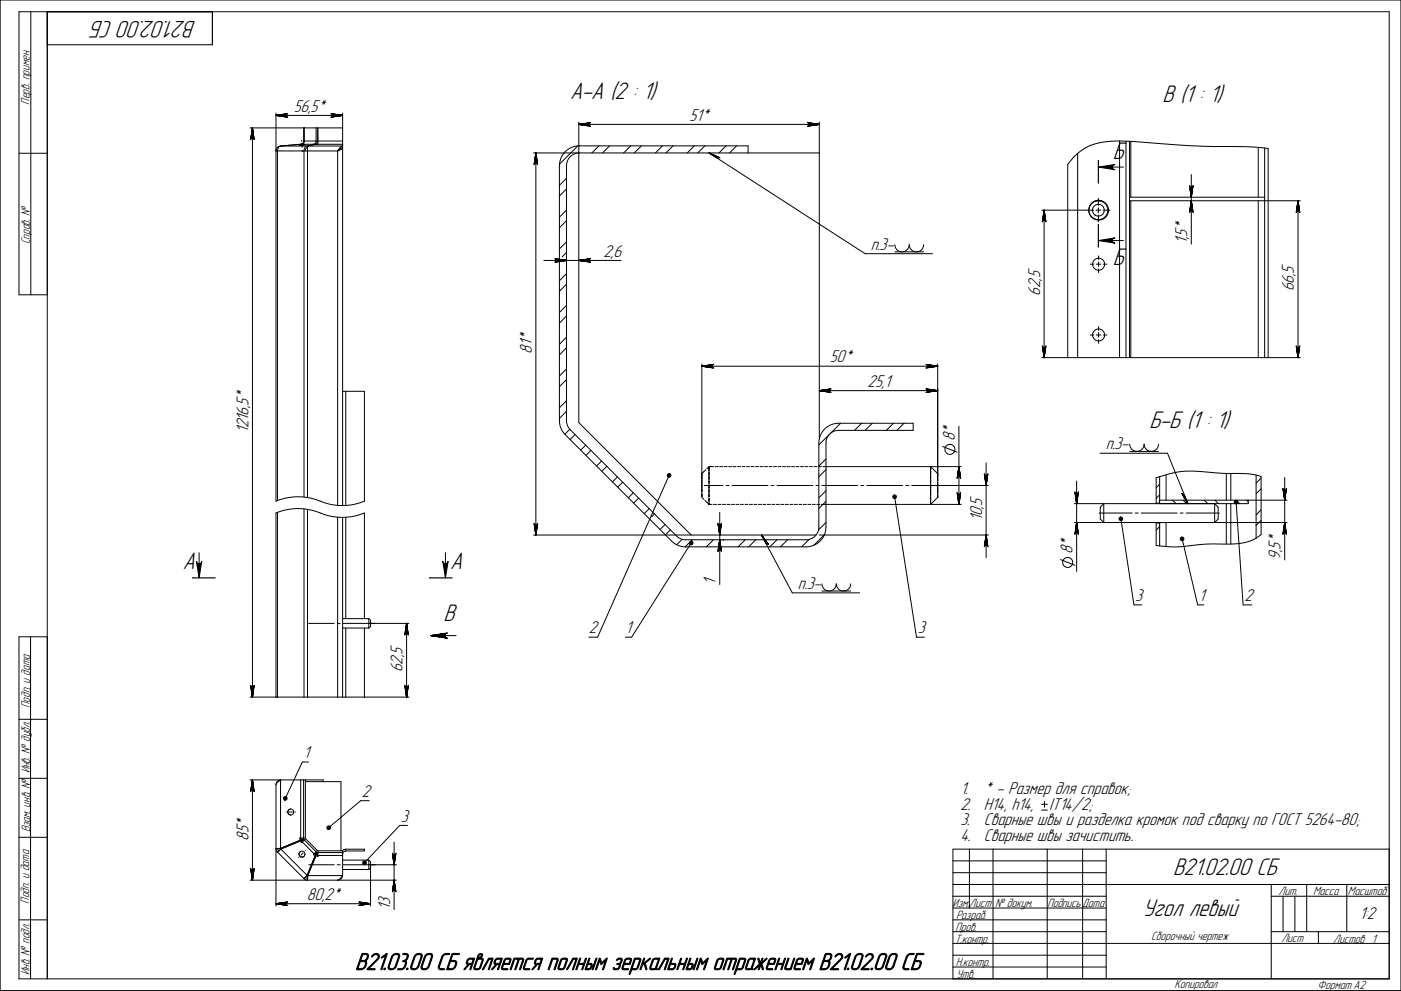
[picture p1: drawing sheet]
<svg xmlns="http://www.w3.org/2000/svg" width="594mm" height="420mm" viewBox="0 0 594 420" stroke-linecap="round" stroke-linejoin="round" font-family="sans-serif">
<g fill="none" stroke="#000" stroke-width=".42">
<path d="M.1 0h593.9v420h-593.9zM13.1 5v120M20 5v410M90.1 5v14h-70.1M106 54.2h28.6v5.6M106.8 54.2v4.4M107 54.2v241.4M107 54.2l.8 5zM107 54.2l.7 4.8zM107 54.2l.6 4.6zM107 54.2l.4 4.4-.3-.1zM107 54.2l.1 4.3h-.2z"/>
<path d="M107 54.2l-.1 4.3-.2 .1zM107 54.2l-.5 4.6zM107 54.2l-.7 4.8zM107 54.2l-.7 5zM107.2 54.2v4.4M117 48.9l5-.7zM117 48.9l4.8-.6zM117 48.9l4.6-.5zM117 48.9l4.4-.3-.1 .2zM117 48.9l4.3-.1v.3zM117 48.9l4.4 .4zM117 48.9l4.6 .6z"/>
<path d="M117 48.9l4.8 .7zM117 48.9l5 .8zM117 47.9v164.6a25.2 25.2 0 0 1 20.6 .6 24.4 24.4 0 0 0 16.9-.6v-46.6h-9.2M117 48.8h4.4M117 49.1h4.4M127.9 59.5v.4M128.7 59.8a1.4 1.4 0 0 1-1.2 1.4M128.7 54.2v5.6M128.7 59.8h5.9M129.1 54.2v5.8l-.4 .9-.5 .3M134 54.2v5.8l-.3 .9-.5 .3 1-.1 .4-1.3M134.8 59.8h10.5"/>
<path d="M140.3 49.7l5-.8zM140.3 48.2l5 .7zM140.5 49.6l4.8-.7zM140.5 48.3l4.8 .6zM140.8 48.4l4.5 .5zM140.9 49.3l4.4-.4-4.5 .6zM140.9 48.6l4.4 .3-4.3-.1zM140.9 48.8h4.4M140.9 49.1h4.4M141 49.1l4.3-.2-4.4 .4zM141 48.8l4.3 .1-4.3 .2zM145.3 47.9v166.4"/>
<path d="M145.3 54.2h-10.5v7M145.3 48.9h-28.3M245.4 52.7l5-.7zM245.4 52.7l4.8-.6zM245.4 52.7l4.6-.5zM245.4 52.7l4.4-.3-.1 .2zM245.4 52.7l4.3-.1v.3zM245.4 52.7l4.3 .2 .1 .2zM245.4 52.7l4.6 .6zM245.4 52.7l4.8 .7zM245.4 52.7l5 .8zM245.4 51.8v127.4l47.7 47.6"/>
<path d="M245.4 52.9h4.4M245.4 52.6h4.4M342.4 53.5l5-.8zM342.4 52l5 .7zM342.7 53.4l4.7-.7zM342.7 52.1l4.7 .6zM342.9 52.2l4.5 .5zM343 53.1l4.4-.4-4.5 .6zM343 52.4l4.4 .3-4.2-.1zM343 52.9h4.4M343 52.6h4.4M343.2 52.9l4.2-.2-4.4 .4z"/>
<path d="M343.2 52.6l4.2 .1-4.2 .2zM347.4 51.8v134.2M347.4 52.7l-102 .1M474.7 59.8v91.8M477.5 59.9v91.7M478.9 59.9v91.7M479.5 59.9v23.7M8.1 65h11.9M119.1 61.9a1.99 1.99 0 0 0-1.4 2.1v148.2M119.1 61.9h11.1M126.8 61.6l2.5-.2zM128 61.2l.1 1.3"/>
<path d="M128.2 63.7v.5M128.5 61.1l-9.5 .8a2.12 2.12 0 0 0-2 2.1h26.2M130.2 61.9a1.88 1.88 0 0 0-1.3 2.1v146.7M130.2 61.9l.1 .8M130.3 62.7l-.6 .4-.3 .9M130.4 62.6l-.1 .1M133.2 61.2h-5.5l.7-.1-9.3 .8M143.2 64v150.3M144.5 62.9l-1.3 1.1M145 62.7h.3l-.5 .6-1.6 .7M145.2 61.9l-14.7 .1-.1 149M145.2 61.9l-.8 .4-1.2 1.7"/>
<path d="M145.2 61.9v.8l-2 1.3M145.3 61.2l-10.8-.1-4.3 .8M145.3 61.9h-.1M226.2 64.8h19.2M227.1 64.8v4.4M227.2 64.8v4.3M227.2 64.8l.8 5.1zM227.2 64.8l.7 4.8zM227.2 64.8l.6 4.6zM227.2 64.8l.4 4.4-.3-.1zM227.2 64.8l.1 4.3h-.2zM227.2 64.8l-.3 4.4z"/>
<path d="M227.2 64.8l-.5 4.6zM227.2 64.8l-.7 4.8zM227.2 64.8l-.7 5.1zM227.2 64.8v162M227.4 64.8v4.4M240.2 75.6l-3 3M245 61.9l-7.7 7.7M254 61.8l-3 3M258.5 61.8l-3 3M267.4 61.8l-3 3M272 61.8l-3 3M280.9 61.8l-3 3"/>
<path d="M285.4 61.8l-3 3M294.4 61.8l-3 3M298.9 61.8l-3 3M300.7 64.8l4.6 2.1zM300.7 64.8l3.7 2.2-.2 .2zM300.7 64.8l4.4 2.1zM300.7 64.8l4.1 2zM300.7 64.8l3.9 2.1zM300.7 64.8l66.2 42.8h28.6M307.9 61.8l-3 3M312.4 61.8l-3 3M317.2 64.8v-3h-71.6a8.4 8.4 0 0 0-8.4 8.4v108.2l.3 2.2 1.1 2.4 46.5 46.7 1.8 1.2 3.4 .9h51.5a8.4 8.4 0 0 0 8.4-8.4v-35.5a5.4 5.4 0 0 1 5.4-5.4h31.6v-3h-31.6a8.4 8.4 0 0 0-8.4 8.4v35.5a5.4 5.4 0 0 1-5.4 5.4h-51.5l-2.3-.7-46.9-46.7-.9-3v-108.2a5.4 5.4 0 0 1 5.4-5.4h101.8"/>
<path d="M457 65.1v86.5M465.7 70.8l7.1-1.1a1.11 1.11 0 0 0-1.1 1.2 1.11 1.11 0 0 0 1.1 1.1zM465.7 70.8h10.7M504.4 78.6l.7 5zM504.5 78.9l.6 4.7zM504.6 79.1l.5 4.5zM504.8 79.2l.2 .1 .1 4.3zM505 79.2v4.4M505 79.3h.3l-.2 4.3zM505.1 74v29.5M505.3 79.3l.2-.1-.4 4.4zM505.3 79.2v4.4"/>
<path d="M505.5 79.2l.2-.1-.6 4.5zM505.9 78.9l-.8 4.7zM505.9 78.6l-.8 5zM533.5 62.5v21.1M536.3 62.8v88.8M240.2 89.1l-3 3M240.2 80.1l-3 3M240.2 93.6l-3 3M441.8 89.1h22M442.6 89.1v4.4M442.7 89.1l-.7 5zM442.7 89.1l-.6 4.8z"/>
<path d="M442.7 89.1l-.5 4.6zM442.7 89.1l-.1 4.3-.2 .1zM442.7 89.1l.2 4.3h-.3zM442.7 89.1l.4 4.4-.2-.1zM442.7 89.1l.6 4.6zM442.7 89.1l.7 4.8zM442.7 89.1l.8 5zM442.7 89.1v62.5M442.8 89.1v4.3M442.9 89.1v4.4M464.6 85.1h2.5M464.8 89.1h2"/>
<path d="M465.7 84.1v3M465.7 88.1v2M465.7 91.1v3M467.8 89.1h3M478.9 85.1h72.5M478.9 83.6h57.4M479.5 85.1v66.5M505 85.1v4.4M505.1 85.1l.8 5zM505.1 85.1l.8 4.8zM505.1 85.1l.6 4.5zM505.1 85.1l.4 4.4z"/>
<path d="M505.1 85.1l.2 4.3h-.3zM505.1 85.1l-.1 4.3-.2 .1zM505.1 85.1l-.5 4.5zM505.1 85.1l-.6 4.8zM505.1 85.1l-.7 5zM505.3 85.1v4.4M533.5 85.1v66.5M550.2 85.1v4.4M550.4 85.1l-.8 5zM550.4 85.1l-.7 4.8zM550.4 85.1l-.6 4.5zM550.4 85.1l-.3 4.4z"/>
<path d="M550.4 85.1l.2 4.3h-.3zM550.4 85.1l.4 4.4zM550.4 85.1l.6 4.5zM550.4 85.1l.7 4.8zM550.4 85.1l.8 5zM550.4 85.1v66.5M550.6 85.1v4.4M230.6 110.4h32.7M235.2 111.2l5-.8zM235.2 109.6l5 .8zM235.5 111.1l4.7-.7zM235.5 109.7l4.7 .7z"/>
<path d="M235.7 109.9l4.5 .5zM235.9 110.8l4.3-.4-4.5 .6zM235.9 110l4.3 .4-4.3-.1zM235.9 110.2h4.3M235.9 110.6h4.3M235.9 110.5l4.3-.1-4.3 .4zM235.9 110.3l4.3 .1-4.3 .1zM235.9 110.4h4.3M240.2 102.6l-3 3M240.2 116l-3 3M240.2 107l-1.8 1.9M245.4 110.4l5-.8z"/>
<path d="M245.4 110.4l4.8-.7zM245.4 110.4l4.6-.5zM245.4 110.4l4.4-.4-.1 .3zM245.4 110.4l4.3-.1v.2zM245.4 110.4l4.3 .1 .1 .3zM245.4 110.4l4.6 .6zM245.4 110.4l4.8 .7zM245.4 110.4l5 .8zM245.4 110.2h4.4M245.4 110.4h4.3M245.4 110.6h4.4M379.5 103.8a3.1 3.1 0 0 0 3 3 3.1 3.1 0 0 0 3.1-3 3.1 3.1 0 0 0 3 3 3.1 3.1 0 0 0 3.1-3"/>
<path d="M379.5 106.8h12.2M462.3 112h1.5M464.9 112h1.9M465.7 102l7.1-1.1a1.11 1.11 0 0 0-1.1 1.1 1.11 1.11 0 0 0 1.1 1.1zM465.7 102h10.7M465.9 108.5v1.5M465.9 111v2M465.9 114v1.6M467.9 112h1.5M20 125h-11.9v-120h581v410h-581v-145h11.9M240.2 129.5l-3 3M240.2 120.5l-3 3"/>
<path d="M240.2 134l-3 3M465.9 138.5v1.5M240.2 142.9l-3 3.1M240.2 156.4l-3 3M240.2 147.5l-3 3M297.6 155.3l4.3-.1v.2zM297.6 155.3l4.4-.4-.1 .3zM297.6 155.3l4.6-.6zM297.6 155.3l4.8-.7zM297.6 155.3l5-.8zM297.6 155.3l4.3 .1 .1 .2zM297.6 155.3l4.6 .5z"/>
<path d="M297.6 155.3l4.8 .7zM297.6 155.3l5 .7zM297.6 154.3v54.3M297.6 155.1h4.4M297.6 155.5h4.4M392.6 156l5-.7zM392.6 154.5l5 .8zM392.9 156l4.7-.7zM392.9 154.6l4.7 .7zM393.1 154.7l4.5 .6zM393.2 155.6l4.4-.3-4.5 .5zM393.2 154.9l4.4 .4-4.2-.1z"/>
<path d="M393.2 155.1h4.4M393.2 155.5h4.4M393.4 155.4l4.2-.1-4.4 .3zM393.4 155.2l4.2 .1-4.2 .1zM397.6 154.3v47.8M397.6 155.3h-100M441.8 151.6h109.6M442 146.6l.7 5zM442.1 146.9l.6 4.7zM442.2 147.1l.5 4.5zM442.4 147.2l.2 .1 .1 4.3zM442.6 147.2v4.4"/>
<path d="M442.6 147.3h.3l-.2 4.3zM442.8 147.3v4.3M442.9 147.3l.2-.1-.4 4.4zM442.9 147.2v4.4M443.1 147.2l.2-.1-.6 4.5zM443.4 146.9l-.7 4.7zM443.5 146.6l-.8 5zM452.8 151.6v-81.9l4.3-4.8 4.6-3 5.4-1.5 6.1-.6 6.9 .2 25 1.8 23.3 .4 9.3 .8v88.6M462.3 142h1.5M464.9 142h1.9M465.9 141v2M465.9 144v1.6"/>
<path d="M467.9 142h1.5M549.6 146.6l.8 5zM549.7 146.9l.7 4.7zM549.8 147.1l.6 4.5zM550.1 147.2l.3 4.4zM550.2 147.2v4.4M550.3 147.3h.3l-.2 4.3zM550.6 147.3l.2-.1-.4 4.4zM550.6 147.2v4.4M550.8 147.2l.2-.1-.6 4.5zM551.1 146.9l-.7 4.7zM551.2 146.6l-.8 5z"/>
<path d="M146.6 165.9v48.4M240.2 169.9l-3 3M240.2 160.9l-3 3M240.2 174.4l-3 3M347.4 165.6l5-.7zM347.4 165.6l4.8-.7zM347.4 165.6l4.6-.5zM347.4 165.6l4.4-.4-.1 .3zM347.4 165.6l4.3-.1v.2zM347.4 165.6l4.3 .1 .1 .3zM347.4 165.6l4.6 .6zM347.4 165.6l4.8 .7z"/>
<path d="M347.4 165.6l5 .8zM347.4 165.6h50.2M347.4 165.4h4.4M347.4 165.8h4.4M356.4 179.5l-4.3 4.3M365.4 179.5l-3 3M369.9 179.5l-3 3M378.9 179.5l-3 3M383.3 179.5l-3 3M392.6 164.9l5 .7zM392.6 166.4l5-.8zM392.9 164.9l4.7 .7z"/>
<path d="M392.9 166.3l4.7-.7zM393.1 165.1l4.5 .5zM393.2 165.2l4.4 .4-4.2-.1zM393.2 166l4.4-.4-4.5 .6zM393.2 165.4h4.4M393.2 165.8h4.4M393.4 165.5l4.2 .1-4.2 .1zM393.4 165.7l4.2-.1-4.4 .4zM241.6 182l-2.1 2.1M243.8 184.2l-2.1 2.2M248.4 188.7l-2.2 2.2M250.6 191l-2.1 2.1"/>
<path d="M255.1 195.5l-2.2 2.1M257.3 197.7l-2.1 2.1M299.3 199.1l-1.7 1.7M300.6 197.9v1.7M300.6 199.8v1.7M302.6 197.8h-2l-.9 .9M303.3 197.8h1.2M305.2 197.8h1.2M307.1 197.8h1.2M309 197.8h1.2M310.9 197.8h1.2M312.8 197.8h1.3"/>
<path d="M314.7 197.8h1.3M316.6 197.8h1.3M318.5 197.8h1.3M320.4 197.8h1.3M322.3 197.8h1.3M324.2 197.8h1.3M326.1 197.8h1.3M328 197.8h1.3M329.9 197.8h1.3M331.8 197.8h1.3M333.7 197.8h1.3M335.6 197.8h1.3"/>
<path d="M337.5 197.8h1.3M339.5 197.8h1.2M341.4 197.8h1.2M343.3 197.8h1.2M345.2 197.8h1.2M347.1 197.8h1.2M349 197.8h58.6M350.2 194.6l-3 3M350.2 199.1l-3 3M351.6 184.3l-4.4 4.3M394.6 197.8v16.1M394.6 197.8l3 3v10.1"/>
<path d="M394.6 197.8v1.3M394.6 199.7v1.3M399.7 189.3l6.1 2.4M406.4 197.8v4.4M406.6 197.8l-.8 5zM406.6 197.8l-.5 4.6zM406.6 197.8l-.1 4.3-.3 .1zM406.6 197.8l.1 4.3h-.2zM406.6 197.8l-.7 4.8zM406.6 197.8l.8 5zM406.6 197.8l.7 4.8zM406.6 197.8l.6 4.6z"/>
<path d="M406.6 197.8l.4 4.4-.3-.1zM406.6 180.7v33.2M406.8 197.8v4.4M418.2 196.3v40.2M466.4 192.2h28.7l8.6 21.3M479 188.3a3.1 3.1 0 0 0 3.1 3.1 3.1 3.1 0 0 0 3-3.1 3.1 3.1 0 0 0 3.1 3.1 3.1 3.1 0 0 0 3.1-3.1M479 191.4h12.3M117.7 217.2v78.4h-.7v-78.1a25.2 25.2 0 0 1 20.6 .7 24.4 24.4 0 0 0 16.9-.7v44.8M128.9 215.8v79.8M130.4 215.9v79.7M143.2 219.3v76.3M145.3 219.4v76.2"/>
<path d="M146.6 219.3v43M261.8 202.2l-2.1 2.1M264.1 204.4l-2.2 2.2M268.5 208.9l-2.1 2.2M270.8 211.2l-2.1 2.1M275.3 215.7l-2.1 2.1M277.5 217.9l-1.2 1.2M283.2 201l.8-.1-.3 .7 .3-.7a.77 .77 0 0 1 .4 1.1 .77 .77 0 0 1-1.2 .2 .77 .77 0 0 1 0-1.2zM283.7 201.6l-30.3 68.6h-3.7M297.6 209.3v1.2M297.6 210.9l.9 .8M298.6 205.8h8"/>
<path d="M299 212.2l1.6 1.7M300.6 201.8v1.6M300.6 203.7v1.7M300.6 205.6v1.7M300.6 207.5v1.7M300.6 209.4v1.3M300.6 211.3v1.3M300.6 213.2v.7M300.6 213.9h1.3M302.5 213.9h1.3M304.5 213.9h1.2M305.2 217.2v30.6"/>
<path d="M306.4 213.9h1.2M307.9 205.8h1.2M308.3 213.9h1.2M310.2 213.9h1.2M310.4 205.8h15.3M312.1 213.9h1.2M314 213.9h1.2M315.9 213.9h1.3M317.8 213.9h1.3M319.7 213.9h1.3M321.6 213.9h1.3M323.5 213.9h1.3"/>
<path d="M325.4 213.9h1.3M326.9 205.8h1.3M327.3 213.9h1.3M329.2 213.9h1.3M329.5 205.8h15.2M331.1 213.9h1.3M333 213.9h1.3M334.9 213.9h1.3M336.8 213.9h1.3M338.7 213.9h1.3M340.6 213.9h1.3M342.6 213.9h1.2"/>
<path d="M344.5 213.9h1.2M346 205.8h1.2M346.4 213.9h1.2M348.3 213.9h59.3M348.5 205.8h15.3M350.2 208.1l-3 3M350.2 212.6l-3 3M365 205.8h1.3M367.6 205.8h15.2M378.7 210.1l.5-.2 .1 .7-.1-.7a.77 .77 0 0 1 .9 .9 .77 .77 0 0 1-1.1 .5 .77 .77 0 0 1-.3-1.2zM379.3 210.6l9.3 59.6h3.4M384.1 205.8h1.2"/>
<path d="M386.6 205.8h32.5M394.6 201.6v1.3M394.6 203.6v1.2M394.6 205.5v1.2M394.6 207.4v1.2M394.6 208.8v1.2M394.6 210.7v1.2M394.6 212.6v1.3M397.6 202.6v1.3M397.6 204.5v1.3M397.6 206.4v2.6M397.6 209.6v1.3"/>
<path d="M397.6 210.9l-3 3M405.8 208.8l.8 5.1zM405.9 209.1l.7 4.8zM406.1 209.3l.5 4.6zM406.2 209.5l.3 .1 .1 4.3zM406.4 209.5v4.4M406.5 209.6h.2l-.1 4.3zM406.7 209.6l.3-.1-.4 4.4zM406.8 209.5v4.4M407 209.5l.2-.2-.6 4.6zM407.3 209.1l-.7 4.8zM407.4 208.8l-.8 5.1z"/>
<path d="M417.4 200.8l.8 5zM417.4 201.1l.8 4.7zM417.6 201.3l.6 4.5zM417.8 201.5l.2 .1 .2 4.2zM418 201.5v4.3M418 201.6h.3l-.1 4.2zM418.3 201.6l.2-.1-.3 4.3zM418.3 201.5v4.3M418.5 201.5l.2-.2-.5 4.5zM418.8 201.1l-.6 4.7zM418.9 200.8l-.7 5zM455.8 208.5l.7 5z"/>
<path d="M455.9 208.8l.6 4.7zM456 209l.5 4.5zM456.2 209.2l.2 .1 .1 4.2zM456.4 209.2v4.3M456.4 209.3h.3l-.2 4.2zM456.5 203.9v38.4M456.7 209.3l.2-.1-.4 4.3zM456.7 209.2v4.3M456.9 209.2l.2-.2-.6 4.5zM457.2 208.8l-.7 4.7zM457.3 208.5l-.8 5zM466.1 217.5h14"/>
<path d="M468 213.5v8l-1.4-1.5v-4.9zM474.7 219.5l.5-.3 .1 .8-.1-.8a.77 .77 0 0 1 .8 .9 .77 .77 0 0 1-1 .6 .77 .77 0 0 1-.3-1.2zM475.3 220l5.5 36.5h3.4M481.4 217.5h1.2M483.9 217.5h15.3M490.3 213.3v.2M490.3 213.3v-10.8l5.5-1.6 5-1 5.3-.2 12.5 1 10.6 .2 5.5 1.1v24.7l-3.7 2.3-3.5 1.1-3.9 .5-12.3 .1-12.3 1.2-8.7-.7v-9.4M491.7 205.3l-1.4 1.5M491.7 209.8l-1.4 1.5M491.7 202.1v11.2h-1.4M494.5 201.3v10.8M497.2 212.1l1.5 1.4"/>
<path d="M500.4 217.5h1.3M501.1 209.2l2.6 4.3zM501.3 209.4l2.4 4.1zM501.4 209.5l2.3 4zM501.7 209.6l2 3.9zM501.7 212.1l1.5 1.4M501.9 209.6h.2l1.6 3.9zM503 217.5h14M510.7 212.1l1.5 1.4M515.1 213.5l1.4 1.6v4.9l-1.4 1.5zM515.1 212.1l1.6 1.4M520 200.7v11.4"/>
<path d="M520 213.5v17.2M521.9 200.8v11.3M521.9 213.5v17.2M523.6 212.4l.5-.3 .1 .8-.1-.8a.77 .77 0 0 1 .8 1 .77 .77 0 0 1-1.1 .5 .77 .77 0 0 1-.2-1.2zM524.1 212.1l1.5 1.4M524.2 212.9l2.9 43.6h3.7M528.6 212.1l.7 .7M529.3 212.1v1.4h-73.8M532.6 201.4v26.7M534.7 202.7l-2.1 2.1M534.7 216.2l-2.1 2.1M534.7 207.2l-2.1 2.1"/>
<path d="M544 207l.8 5.1zM544.1 207.3l.7 4.8zM544.2 207.5l.6 4.6zM544.4 207.7l.2 .1 .2 4.3zM544.6 207.7v4.4M544.6 207.8h.3l-.1 4.3zM544.8 202.4v35M544.9 207.8l.2-.1-.3 4.4zM544.9 207.7v4.4M545.1 207.7l.2-.2-.5 4.6zM545.4 207.3l-.6 4.8zM545.5 207l-.7 5.1z"/>
<path d="M545.8 212.1h-54.2v1.4M83.3 238a1.13 1.13 0 0 0 1.1 1.1 1.13 1.13 0 0 0 1.2-1.1l-1.2 7zM84.4 234.4v10.6M187.8 238a1.13 1.13 0 0 0 1.1 1.1 1.13 1.13 0 0 0 1.1-1.1l-1.1 7zM188.9 234.4v10.6M226.2 226.8h119.8M226.5 221.9l.7 4.9zM226.5 222.1l.7 4.7zM226.7 222.3l.5 4.5zM226.9 222.5l.3 4.3zM227.1 222.5v4.3M227.1 222.6h.2l-.1 4.2z"/>
<path d="M227.2 222.6v4.2M227.3 222.6l.3-.1-.4 4.3zM227.4 222.5v4.3M227.6 222.5l.2-.2-.6 4.5zM227.9 222.1l-.7 4.7zM228 221.9l-.8 4.9zM282 222.4l-2.1 2.1M284.3 224.6l-2.1 2.2M289.2 228.6l-2.3 2.4M292.6 229.6h.9l-.4 .6 .4-.6a.78 .78 0 0 1 .2 1.1 .78 .78 0 0 1-1.2 .1 .78 .78 0 0 1 .1-1.2zM293.1 230.2l-25.3 40h-2.6M293.6 228.8l-3 3"/>
<path d="M302.5 228.8l-3 3M304.4 221.9l.8 4.9zM304.5 222.1l.7 4.7zM304.6 222.3l.6 4.5zM304.8 222.5l.3 .1 .1 4.2zM305 222.5v4.3M305 228.8v4.4M305.1 222.6h.2l-.1 4.2zM305.2 228.8l-.8 5.1zM305.2 228.8l.1 4.3h-.2zM305.2 228.8l.3 4.4-.2-.1zM305.2 228.8l.5 4.6z"/>
<path d="M305.2 228.8l.7 4.8zM305.2 228.8l.7 5.1zM305.2 228.8l-.7 4.8zM305.2 228.8l-.6 4.6zM305.2 228.8l-.1 4.3-.3 .1zM305.3 222.6l.2-.1-.3 4.3zM305.4 222.5v4.3M305.4 228.8v4.4M305.5 222.5l.2-.2-.5 4.5zM305.9 222.1l-.7 4.7zM305.9 221.9l-.7 4.9zM307 228.8l-.3 .4"/>
<path d="M316 228.8l-3 3M320.5 228.8l-3 3M322.9 226.8l3 4.1zM322.9 226.8l2.9 4zM322.9 226.8l2.7 3.8zM322.9 226.8l2.5 3.7zM322.9 226.8l2.2 3.7-.2 .1zM322.9 226.8l13.1 24.6h28.5M329.5 228.8l-3 3M333.9 228.8l-3 3M343.1 228.7l-3.2 3.1M347.4 226.8h71.7"/>
<path d="M349.6 226.7l-4.5 4.5M350.2 221.5l-3.1 3.2M418 226.8v4.4M418.2 226.8l.7 5zM418.2 226.8l.6 4.8zM418.2 226.8l.5 4.6zM418.2 226.8l.3 4.4-.2-.1zM418.2 226.8l.1 4.3h-.3zM418.2 226.8l-.2 4.3-.2 .1zM418.2 226.8l-.6 4.6zM418.2 226.8l-.8 4.8zM418.2 226.8l-.8 5z"/>
<path d="M418.3 226.8v4.4M449.7 237.2l6.1 2.5M455.5 221.5h90.3M456.4 221.5v4.4M456.5 221.5l.2 4.3h-.3zM456.5 221.5l-.1 4.3-.2 .1zM456.5 221.5l-.5 4.6zM456.5 221.5l-.6 4.8zM456.5 221.5l-.7 5.1zM456.5 221.5l.8 5.1zM456.5 221.5l.7 4.8zM456.5 221.5l.6 4.6z"/>
<path d="M456.5 221.5l.4 4.4-.2-.1zM456.7 221.5v4.4M490.3 221.5v.3M490.3 221.8h1.4M491.7 221.5v.3M491.7 223.3l-1.4 1.5M491.7 221.8v9.7M494.5 221.5v10.2M500.8 227.8l.3-.1 .2 .8-.2-.8a.77 .77 0 0 1 .9 1 .77 .77 0 0 1-1.2 .4 .77 .77 0 0 1 0-1.3zM501.3 228.5l6.6 28h2.6M534.7 220.7l-2.1 2.1M544.6 221.5v4.4"/>
<path d="M544.8 221.5l.7 5.1zM544.8 221.5l.6 4.8zM544.8 221.5l.5 4.6zM544.8 221.5l.3 4.4-.2-.1zM544.8 221.5l.1 4.3h-.3zM544.8 221.5l-.2 4.3-.2 .1zM544.8 221.5l-.6 4.6zM544.8 221.5l-.7 4.8zM544.8 221.5l-.8 5.1zM544.9 221.5v4.4M348.5 247.5a3.1 3.1 0 0 0 3.1 3.1 3.1 3.1 0 0 0 3-3.1 3.1 3.1 0 0 0 3.1 3.1 3.1 3.1 0 0 0 3-3.1M348.5 250.6h12.2"/>
<path d="M13 270v145M130.9 264.3h10.8M143 264.3h1.3M145.3 262.3h11.1M145.3 266.3h11.1M145.5 264.3h27.9M146.6 266.3v29.3M154.5 266.3v29.3M156.4 262.3v4M156.4 262.3l.7 .7v2.5l-.7 .8M172.2 264.3v4.3M172.4 264.3l-.8 5z"/>
<path d="M172.4 264.3l-.7 4.7zM172.4 264.3l-.6 4.5zM172.4 264.3l-.3 4.3zM172.4 264.3l.2 4.3h-.3zM172.4 264.3l.4 4.3zM172.4 264.3l.6 4.5zM172.4 264.3l.7 4.7zM172.4 264.3l.8 5zM172.4 264.3v31.3M172.6 264.3v4.3M182.8 269.5l7-1.1zM182.8 269.5l6.6-1z"/>
<path d="M182.8 269.5l6.3-.8-.3 .3zM182.8 269.5l6-.5-.1 .3zM182.8 269.5l5.9-.2v.4zM182.8 269.5l5.9 .2 .1 .3zM182.8 269.5l6 .5 .3 .3zM182.8 269.5l6.6 1zM182.8 269.5l7 1.1zM182.8 269.5h10.6M106 295.6h67.4M106.3 290.5l.7 5.1zM106.3 290.8l.7 4.8zM106.5 291l.5 4.6z"/>
<path d="M106.7 291.2l.2 .1 .1 4.3zM106.8 291.2v4.4M106.9 291.3h.2l-.1 4.3zM107.1 291.3l.3-.1-.4 4.4zM107.2 291.2v4.4M107.4 291.2l.2-.2-.6 4.6zM107.7 290.8l-.7 4.8zM107.8 290.5l-.8 5.1zM171.6 290.5l.8 5.1zM171.7 290.8l.7 4.8zM171.8 291l.6 4.6zM172.1 291.2l.3 4.4z"/>
<path d="M172.2 291.2v4.4M172.3 291.3h.3l-.2 4.3zM172.6 291.3l.2-.1-.4 4.4zM172.6 291.2v4.4M172.8 291.2l.2-.2-.6 4.6zM173.1 290.8l-.7 4.8zM173.2 290.5l-.8 5.1zM8.1 305h11.9M8.1 330h11.9M106 330.7h31v.7M106.8 330.7v4.3M107 330.7v42.5"/>
<path d="M107 330.7l-.7 5zM107 330.7l-.7 4.7zM107 330.7l-.5 4.5zM107 330.7l-.1 4.2-.2 .1zM107 330.7l.1 4.2h-.2zM107 330.7l.4 4.3-.3-.1zM107 330.7l.6 4.5zM107 330.7l.7 4.7zM107 330.7l.8 5zM107.2 330.7v4.3M117 332.7v51.4M119 330.8l-1.7 1.2-.3 .7"/>
<path d="M119 330.8l.1-.1a2.08 2.08 0 0 0-2.1 2M119 330.8v28.9M120.4 337.9a.78 .78 0 0 1 1.3 .5 .78 .78 0 0 1-1 .8l.3-.7-.3 .7-.3-.2-.2-.5zM127.5 330.7v24.6M128.7 330.7v24.6M129.5 331.4h15.1v29.3M129.5 330.7v24.6h-2.4v.4h1.5l-9.6 4M130.9 323.1h-2.7l-7.2 15.4M156.6 339.5h-3.7l-13.5 11.4M442.9 339.8v2.4M8.1 355h11.9M117 359.8l.7 1.5"/>
<path d="M117 359.8h.8M117.8 359.8l1.2-.1 .1 .2M117.8 359.8l.4 1M119 359.7l-2 .1M119.1 360l-1.4 1.3M119.1 360l11.1 11.1M119.1 359.9l-.9 .9M121.3 344.3h.1M122.7 344.3h1.2M123.3 343a1.27 1.27 0 0 0-1.2 1.3 1.27 1.27 0 0 0 1.2 1.2M125.2 344.3h.1M127.2 355.3v.4"/>
<path d="M127.7 357l.3 .2M127.9 357.3l-.2-.3 1-1-9.6 4M128.2 357l5 5M128.2 357l-.3 .3M129.1 356.1l-.9 .9M129.1 356.1l.5-.5 5 5-.6 .5M129.1 356.1l4.9 5M138.9 350.3a.78 .78 0 0 1 1.1 .1 .78 .78 0 0 1-.1 1.1 .78 .78 0 0 1-1.1-.1l.6-.5-.6 .5-.2-.6zM167.1 357v28.7M172.8 350h-3.3l-14.9 15.8M441.7 343.5h2.5M441.7 341h2.5"/>
<path d="M106 373.2h62.1M106.3 368.2l.7 5zM106.3 368.4l.7 4.8zM106.5 368.6l.5 4.6zM106.7 368.8l.2 .1 .1 4.3zM106.8 368.8v4.4M106.9 368.9h.2l-.1 4.3zM107.1 368.9l.3-.1-.4 4.4zM107.2 368.8v4.4M107.4 368.8l.2-.2-.6 4.6zM107.7 368.4l-.7 4.8zM107.8 368.2l-.8 5z"/>
<path d="M117.7 361.3l11.2 11.2M118.2 360.8l-.5 .5M126.7 363.5l-.1 .1M127.1 361.2a1.27 1.27 0 0 0 .1 1.8 1.27 1.27 0 0 0 1.7 0M128.5 361.7l-.9 .8M128.9 372.5l1.5 .7M129.4 372l1 .4M129.4 372l-.5 .5M129.5 360.7l-.1 .1M130.2 371.1l-1.3 1.4M130.2 371.1l.3 .3M130.3 371.1l-.9 .9"/>
<path d="M130.4 372.4v.8M130.5 371.2l-.1 2M130.5 371.2l-.1 1.2M130.5 371.2h14.7M130.9 366.6h10.8M132.9 362.3l.3 .2 1-1-4 9.6M133 362.2l.2 .3M133.2 362l-.3 .3M134 361.1l-.8 .9M134.5 363h.3M134.8 361.5v1.2M134.8 361.5v-.8h10.5v.8"/>
<path d="M134.8 362.7v.3h-.3v-1.5l-4 9.7M134.8 361.5h10.5M134.8 362.7h10.5M143 366.6h1.3M145.3 361.5v1.2M145.3 371.1a2.09 2.09 0 0 1-2.1 2.1l.7-.3 1.3-1.7M145.3 364.7h11.1M145.3 368.7h11.1M145.3 362.7v8.4M145.3 371.1l-.1 .1M145.5 366.6h22.6M146.6 360.8a1.39 1.39 0 0 0-1.3 1.4"/>
<path d="M146.6 360l-1.5 .7M146.6 360h7.9v.8h-7.9M146.6 360v.8M154 365.2a.78 .78 0 0 1 1.1 0 .78 .78 0 0 1 0 1.1 .78 .78 0 0 1-1.1 0l.6-.5-.6 .5zM156.4 364.7v4M156.4 364.7l.7 .7v2.5M157.1 367.9l-.7 .8M157.1 367.9v16.2M166.4 361.7l.7 4.9zM166.4 361.9l.7 4.7zM166.6 362.1l.5 4.5zM166.8 362.3l.2 .1 .1 4.2z"/>
<path d="M166.9 362.3v4.3M166.9 373.2v4.3M167 362.4h.3l-.2 4.2zM167.1 373.2l-.7 4.9zM167.1 373.2l-.7 4.7zM167.1 373.2l-.5 4.5zM167.1 373.2l-.1 4.2-.2 .1zM167.1 373.2l.2 4.2h-.3zM167.1 373.2l.4 4.3-.2-.1zM167.1 373.2l.6 4.5zM167.1 373.2l.7 4.7zM167.1 373.2l.8 4.9z"/>
<path d="M167.1 362.4v4.2M167.1 373.2v4.2M167.3 362.4l.2-.1-.4 4.3zM167.3 362.3v4.3M167.3 373.2v4.3M167.5 362.3l.2-.2-.6 4.5zM167.8 361.9l-.7 4.7zM167.9 361.7l-.8 4.9zM404.1 365h65M404.1 370h65M404.1 375h185M404.1 380h65"/>
<path d="M411.1 360v25M421.1 360v55M444 360v55M459.1 360v55M469.1 360v55M539.1 380h50M539.1 375v40M544.1 380v15M549.1 380v15M554.1 375v20M571.1 375v20M589.1 360h-185v55"/>
<path d="M8.1 390h11.9M117 383.2l5-.8zM117 383.2l4.8-.7zM117 383.2l4.6-.6zM117 383.2l4.4-.4zM117 383.2l4.3-.2v.3zM117 383.2l4.4 .3zM117 383.2l4.6 .5zM117 383.2l4.8 .7zM117 383.2l5 .7zM117 383.3h4.4M117 383h4.4"/>
<path d="M152.1 383.9l5-.7zM152.1 382.4l5 .8zM152.4 383.9l4.7-.7zM152.4 382.5l4.7 .7zM152.6 382.6l4.5 .6zM152.8 383.5l4.3-.3-4.5 .5zM152.8 382.8l4.3 .4zM152.8 383.3h4.3M152.8 383h4.3M152.9 383.3l4.2-.1-4.3 .3zM152.9 383l4.2 .2-4.2 .1zM157.1 383.2h-40.1"/>
<path d="M404.1 390h65M404.1 395h65M404.1 400h185M404.1 385h65M539.1 395h50M559.1 395v5M404.1 405h65M404.1 410h65"/>
<circle cx="465.7" cy="89.1" r="2.51"/>
<circle cx="465.8" cy="89.1" r="4"/>
<circle cx="465.8" cy="89.1" r="4.2"/>
<circle cx="465.9" cy="112" r="2.55"/>
<circle cx="465.9" cy="142" r="2.55"/>
<circle cx="402.8" cy="190.5" r="2.14"/>
<circle cx="452.7" cy="238.5" r="2.14"/>
<circle cx="123.3" cy="344.3" r="1.27"/>
<circle cx="128" cy="362.1" r="1.28"/>
</g>
<g fill="#000">
<path d="M107 54.2l.8 5zM107 54.2l.7 4.8zM107 54.2l.6 4.6zM107 54.2l-.5 4.6zM107 54.2l-.7 4.8zM107 54.2l-.7 5zM117 48.9l5-.7zM117 48.9l4.8-.6zM117 48.9l4.6-.5zM117 48.9l4.6 .6zM117 48.9l4.8 .7zM117 48.9l5 .8z"/>
<path d="M140.3 49.7l5-.8zM140.5 49.6l4.8-.7zM140.9 49.3l4.4-.4-4.5 .6zM140.8 48.4l4.5 .5zM140.5 48.3l4.8 .6zM140.3 48.2l5 .7zM245.4 52.7l5-.7zM245.4 52.7l4.8-.6zM245.4 52.7l4.6-.5zM245.4 52.7l4.6 .6zM245.4 52.7l4.8 .7zM245.4 52.7l5 .8z"/>
<path d="M342.4 53.5l5-.8zM342.7 53.4l4.7-.7zM343 53.1l4.4-.4-4.5 .6zM342.9 52.2l4.5 .5zM342.7 52.1l4.7 .6zM342.4 52l5 .7zM227.2 64.8l.8 5.1zM227.2 64.8l.7 4.8zM227.2 64.8l.6 4.6zM227.2 64.8l-.5 4.6zM227.2 64.8l-.7 4.8zM227.2 64.8l-.7 5.1z"/>
<path d="M300.7 64.8l4.6 2.1zM300.7 64.8l3.7 2.2-.2 .2zM300.7 64.8l4.4 2.1zM300.7 64.8l4.1 2zM300.7 64.8l3.9 2.1zM442.7 89.1l-.7 5zM442.7 89.1l-.6 4.8zM442.7 89.1l-.5 4.6zM442.7 89.1l.6 4.6zM442.7 89.1l.7 4.8zM442.7 89.1l.8 5zM504.4 78.6l.7 5z"/>
<path d="M504.5 78.9l.6 4.7zM504.6 79.1l.5 4.5zM505.5 79.2l.2-.1-.6 4.5zM505.9 78.9l-.8 4.7zM505.9 78.6l-.8 5zM505.1 85.1l.8 5zM505.1 85.1l.8 4.8zM505.1 85.1l.6 4.5zM505.1 85.1l-.5 4.5zM505.1 85.1l-.6 4.8zM505.1 85.1l-.7 5zM550.4 85.1l-.8 5z"/>
<path d="M550.4 85.1l-.7 4.8zM550.4 85.1l-.6 4.5zM550.4 85.1l.6 4.5zM550.4 85.1l.7 4.8zM550.4 85.1l.8 5zM235.2 111.2l5-.8zM235.5 111.1l4.7-.7zM235.9 110.8l4.3-.4-4.5 .6zM235.7 109.9l4.5 .5zM235.5 109.7l4.7 .7zM235.2 109.6l5 .8zM245.4 110.4l5-.8z"/>
<path d="M245.4 110.4l4.8-.7zM245.4 110.4l4.6-.5zM245.4 110.4l4.6 .6zM245.4 110.4l4.8 .7zM245.4 110.4l5 .8zM297.6 155.3l4.6-.6zM297.6 155.3l4.8-.7zM297.6 155.3l5-.8zM297.6 155.3l4.6 .5zM297.6 155.3l4.8 .7zM297.6 155.3l5 .7zM392.6 156l5-.7z"/>
<path d="M392.9 156l4.7-.7zM393.2 155.6l4.4-.3-4.5 .5zM393.1 154.7l4.5 .6zM392.9 154.6l4.7 .7zM392.6 154.5l5 .8zM443.5 146.6l-.8 5zM443.4 146.9l-.7 4.7zM443.1 147.2l.2-.1-.6 4.5zM442.2 147.1l.5 4.5zM442.1 146.9l.6 4.7zM442 146.6l.7 5zM551.2 146.6l-.8 5z"/>
<path d="M551.1 146.9l-.7 4.7zM550.8 147.2l.2-.1-.6 4.5zM549.8 147.1l.6 4.5zM549.7 146.9l.7 4.7zM549.6 146.6l.8 5zM347.4 165.6l5-.7zM347.4 165.6l4.8-.7zM347.4 165.6l4.6-.5zM347.4 165.6l4.6 .6zM347.4 165.6l4.8 .7zM347.4 165.6l5 .8zM392.6 164.9l5 .7z"/>
<path d="M392.9 164.9l4.7 .7zM393.1 165.1l4.5 .5zM393.2 166l4.4-.4-4.5 .6zM392.9 166.3l4.7-.7zM392.6 166.4l5-.8zM406.6 197.8l-.8 5zM406.6 197.8l-.5 4.6zM406.6 197.8l-.7 4.8zM406.6 197.8l.8 5zM406.6 197.8l.7 4.8zM406.6 197.8l.6 4.6zM405.8 208.8l.8 5.1z"/>
<path d="M405.9 209.1l.7 4.8zM406.1 209.3l.5 4.6zM407 209.5l.2-.2-.6 4.6zM407.3 209.1l-.7 4.8zM407.4 208.8l-.8 5.1zM417.4 200.8l.8 5zM417.4 201.1l.8 4.7zM417.6 201.3l.6 4.5zM418.5 201.5l.2-.2-.5 4.5zM418.8 201.1l-.6 4.7zM418.9 200.8l-.7 5zM456.9 209.2l.2-.2-.6 4.5z"/>
<path d="M457.2 208.8l-.7 4.7zM457.3 208.5l-.8 5zM455.8 208.5l.7 5zM456 209l.5 4.5zM455.9 208.8l.6 4.7zM501.1 209.2l2.6 4.3zM501.3 209.4l2.4 4.1zM501.4 209.5l2.3 4zM501.7 209.6l2 3.9zM501.9 209.6h.2l1.6 3.9zM545.4 207.3l-.6 4.8zM545.1 207.7l.2-.2-.5 4.6z"/>
<path d="M545.5 207l-.7 5.1zM544 207l.8 5.1zM544.1 207.3l.7 4.8zM544.2 207.5l.6 4.6zM226.5 221.9l.7 4.9zM226.5 222.1l.7 4.7zM226.7 222.3l.5 4.5zM227.6 222.5l.2-.2-.6 4.5zM227.9 222.1l-.7 4.7zM228 221.9l-.8 4.9zM305.2 228.8l-.8 5.1zM305.2 228.8l.5 4.6z"/>
<path d="M305.2 228.8l.7 4.8zM305.2 228.8l.7 5.1zM305.9 221.9l-.7 4.9zM305.9 222.1l-.7 4.7zM305.5 222.5l.2-.2-.5 4.5zM304.6 222.3l.6 4.5zM304.5 222.1l.7 4.7zM304.4 221.9l.8 4.9zM305.2 228.8l-.7 4.8zM305.2 228.8l-.6 4.6zM322.9 226.8l3 4.1zM322.9 226.8l2.9 4z"/>
<path d="M322.9 226.8l2.7 3.8zM322.9 226.8l2.5 3.7zM322.9 226.8l2.2 3.7-.2 .1zM418.2 226.8l.7 5zM418.2 226.8l.6 4.8zM418.2 226.8l.5 4.6zM418.2 226.8l-.6 4.6zM418.2 226.8l-.8 4.8zM418.2 226.8l-.8 5zM456.5 221.5l-.5 4.6zM456.5 221.5l-.6 4.8zM456.5 221.5l-.7 5.1z"/>
<path d="M456.5 221.5l.8 5.1zM456.5 221.5l.7 4.8zM456.5 221.5l.6 4.6zM544.8 221.5l.7 5.1zM544.8 221.5l.6 4.8zM544.8 221.5l.5 4.6zM544.8 221.5l-.6 4.6zM544.8 221.5l-.7 4.8zM544.8 221.5l-.8 5.1zM172.4 264.3l-.8 5zM172.4 264.3l-.7 4.7zM172.4 264.3l-.6 4.5z"/>
<path d="M172.4 264.3l.6 4.5zM172.4 264.3l.7 4.7zM172.4 264.3l.8 5zM182.8 269.5l7-1.1zM182.8 269.5l6.6-1zM182.8 269.5l6.3-.8-.3 .3zM182.8 269.5l6-.5-.1 .3zM182.8 269.5l5.9 .2 .1 .3zM182.8 269.5l6 .5 .3 .3zM182.8 269.5l6.6 1zM182.8 269.5l7 1.1zM106.3 290.5l.7 5.1z"/>
<path d="M106.3 290.8l.7 4.8zM106.5 291l.5 4.6zM107.4 291.2l.2-.2-.6 4.6zM107.7 290.8l-.7 4.8zM107.8 290.5l-.8 5.1zM173.2 290.5l-.8 5.1zM173.1 290.8l-.7 4.8zM172.8 291.2l.2-.2-.6 4.6zM171.8 291l.6 4.6zM171.7 290.8l.7 4.8zM171.6 290.5l.8 5.1zM107 330.7l-.7 5z"/>
<path d="M107 330.7l-.7 4.7zM107 330.7l-.5 4.5zM107 330.7l.6 4.5zM107 330.7l.7 4.7zM107 330.7l.8 5zM107.8 368.2l-.8 5zM107.7 368.4l-.7 4.8zM107.4 368.8l.2-.2-.6 4.6zM106.5 368.6l.5 4.6zM106.3 368.4l.7 4.8zM106.3 368.2l.7 5zM167.1 373.2l-.7 4.9z"/>
<path d="M167.1 373.2l-.7 4.7zM167.1 373.2l-.5 4.5zM167.1 373.2l.6 4.5zM167.1 373.2l.7 4.7zM167.1 373.2l.8 4.9zM167.9 361.7l-.8 4.9zM167.8 361.9l-.7 4.7zM167.5 362.3l.2-.2-.6 4.5zM166.6 362.1l.5 4.5zM166.4 361.9l.7 4.7zM166.4 361.7l.7 4.9zM117 383.2l5-.8z"/>
<path d="M117 383.2l4.8-.7zM117 383.2l4.6-.6zM117 383.2l4.6 .5zM117 383.2l4.8 .7zM117 383.2l5 .7zM152.1 383.9l5-.7zM152.4 383.9l4.7-.7zM152.8 383.5l4.3-.3-4.5 .5zM152.6 382.6l4.5 .6zM152.4 382.5l4.7 .7zM152.1 382.4l5 .8z"/>
<path d="M465.7 70.8l7.1-1.1a1.11 1.11 0 0 0-1.1 1.2 1.11 1.11 0 0 0 1.1 1.1z" fill-rule="evenodd"/>
<path d="M465.7 102l7.1-1.1a1.11 1.11 0 0 0-1.1 1.1 1.11 1.11 0 0 0 1.1 1.1z" fill-rule="evenodd"/>
<path d="M283.2 201l.8-.1-.3 .7 .3-.7a.77 .77 0 0 1 .4 1.1 .77 .77 0 0 1-1.2 .2 .77 .77 0 0 1 0-1.2z" fill-rule="evenodd"/>
<path d="M378.7 210.1l.5-.2 .1 .7-.1-.7a.77 .77 0 0 1 .9 .9 .77 .77 0 0 1-1.1 .5 .77 .77 0 0 1-.3-1.2z" fill-rule="evenodd"/>
<path d="M474.7 219.5l.5-.3 .1 .8-.1-.8a.77 .77 0 0 1 .8 .9 .77 .77 0 0 1-1 .6 .77 .77 0 0 1-.3-1.2z" fill-rule="evenodd"/>
<path d="M523.6 212.4l.5-.3 .1 .8-.1-.8a.77 .77 0 0 1 .8 1 .77 .77 0 0 1-1.1 .5 .77 .77 0 0 1-.2-1.2z" fill-rule="evenodd"/>
<path d="M83.3 238a1.13 1.13 0 0 0 1.1 1.1 1.13 1.13 0 0 0 1.2-1.1l-1.2 7z" fill-rule="evenodd"/>
<path d="M187.8 238a1.13 1.13 0 0 0 1.1 1.1 1.13 1.13 0 0 0 1.1-1.1l-1.1 7z" fill-rule="evenodd"/>
<path d="M292.6 229.6h.9l-.4 .6 .4-.6a.78 .78 0 0 1 .2 1.1 .78 .78 0 0 1-1.2 .1 .78 .78 0 0 1 .1-1.2z" fill-rule="evenodd"/>
<path d="M500.8 227.8l.3-.1 .2 .8-.2-.8a.77 .77 0 0 1 .9 1 .77 .77 0 0 1-1.2 .4 .77 .77 0 0 1 0-1.3z" fill-rule="evenodd"/>
<path d="M120.4 337.9a.78 .78 0 0 1 1.3 .5 .78 .78 0 0 1-1 .8l.3-.7-.3 .7-.3-.2-.2-.5z" fill-rule="evenodd"/>
<path d="M138.9 350.3a.78 .78 0 0 1 1.1 .1 .78 .78 0 0 1-.1 1.1 .78 .78 0 0 1-1.1-.1l.6-.5-.6 .5-.2-.6z" fill-rule="evenodd"/>
<path d="M154 365.2a.78 .78 0 0 1 1.1 0 .78 .78 0 0 1 0 1.1 .78 .78 0 0 1-1.1 0l.6-.5-.6 .5z" fill-rule="evenodd"/>
</g>
<path d="M465.7 67.8v10M465.7 95v10M81.4 245h10M181.9 245h10" fill="none" stroke="#000" stroke-width=".49"/>
<g font-size="10.7">
<text x="83.2" y="8.9" transform="rotate(180 83.2 8.9)">В21.02.00 СБ</text>
<text x="241.7" y="41.8">А-А (2 : 1)</text>
<text x="492.9" y="43.1">В (1 : 1)</text>
<text x="471.9" y="67.2">Б</text>
<text x="471.9" y="112.5">Б</text>
<text x="487.4" y="181.3">Б-Б (1 : 1)</text>
<text x="77.5" y="241.3">А</text>
<text x="190.9" y="241.3">А</text>
<text x="188.1" y="263.3">В</text>
<text x="497.4" y="371">В21.02.00 СБ</text>
<text x="484.7" y="388.4">Угол левый</text>
<text x="150.6" y="411.2">В21.03.00 СБ является полным зеркальным отражением В21.02.00 СБ</text>
</g>
<g font-size="7.6">
<text x="124.6" y="47.3">56,5*</text>
<text x="292.4" y="51.2">51*</text>
<text x="369.3" y="106">п.3-</text>
<text x="503.4" y="103.5" transform="rotate(-90 503.4 103.5)">1,5*</text>
<text x="255.8" y="108.8">2,6</text>
<text x="441" y="125.5" transform="rotate(-90 441 125.5)">62,5</text>
<text x="548.7" y="123.5" transform="rotate(-90 548.7 123.5)">66,5</text>
<text x="225.5" y="150.1" transform="rotate(-90 225.5 150.1)">81*</text>
<text x="351.9" y="153.7">50*</text>
<text x="367.9" y="164">25,1</text>
<text x="105.3" y="183.8" transform="rotate(-90 105.3 183.8)">1216,5*</text>
<text x="404.9" y="187.1" transform="rotate(-90 404.9 187.1)">8*</text>
<text x="468.8" y="190.6">п.3-</text>
<text x="416.4" y="221" transform="rotate(-90 416.4 221)">10,5</text>
<text x="454.8" y="235" transform="rotate(-90 454.8 235)">8*</text>
<text x="543" y="237.4" transform="rotate(-90 543 237.4)">9,5*</text>
<text x="303.5" y="247.8" transform="rotate(-90 303.5 247.8)">1</text>
<text x="338.4" y="249.8">п.3-</text>
<text x="481.3" y="254.9">3</text>
<text x="508.4" y="254.9">1</text>
<text x="527.7" y="254.9">2</text>
<text x="249.7" y="268.6">2</text>
<text x="265.2" y="268.6">1</text>
<text x="389.2" y="268.6">3</text>
<text x="170.7" y="285.1" transform="rotate(-90 170.7 285.1)">62,5</text>
<text x="128.7" y="321.5">1</text>
<text x="153.4" y="337.9">2</text>
<text x="407.2" y="336.7">1.</text>
<text x="417.2" y="336.7">* - Размер для справок;</text>
<text x="407.2" y="343.3">2.</text>
<text x="417.2" y="343.3">H14, h14,</text>
<text x="444.9" y="343.3">IT14/2;</text>
<text x="170" y="348.4">3</text>
<text x="407.2" y="349.8">3.</text>
<text x="417.2" y="349.8">Сварные швы и разделка кромок под сварку по ГОСТ 5264-80;</text>
<text x="105.3" y="356.5" transform="rotate(-90 105.3 356.5)">85*</text>
<text x="407.2" y="356.4">4.</text>
<text x="417.2" y="356.4">Сварные швы зачистить.</text>
<text x="130.1" y="381.6">80,2*</text>
<text x="165.4" y="385.7" transform="rotate(-90 165.4 385.7)">13</text>
<text x="576.4" y="389.6">1:2</text>
</g>
<g font-size="5.4">
<text x="12.5" y="44.3" transform="rotate(-90 12.5 44.3)">Перв. примен.</text>
<text x="12.6" y="103.6" transform="rotate(-90 12.6 103.6)">Справ. №</text>
<text x="12.7" y="300.2" transform="rotate(-90 12.7 300.2)">Подп. и дата</text>
<text x="12.7" y="327.9" transform="rotate(-90 12.7 327.9)">Инв. № дубл.</text>
<text x="12.7" y="352.8" transform="rotate(-90 12.7 352.8)">Взам. инв. №</text>
<text x="12.4" y="383.1" transform="rotate(-90 12.4 383.1)">Подп. и дата</text>
<text x="542.1" y="379.4">Лит.</text>
<text x="556.8" y="379.4">Масса</text>
<text x="571.6" y="379.4">Масштаб</text>
<text x="403.9" y="384.6">Изм.Лист</text>
<text x="405.4" y="389.6">Разраб.</text>
<text x="422" y="384.6">№ докум.</text>
<text x="444.1" y="384.6">ПодписьДата</text>
<text x="405.1" y="394.6">Пров.</text>
<text x="404.9" y="399.7">Т.контр.</text>
<text x="488.1" y="398.7">Сборочный чертеж</text>
<text x="543.4" y="399.6">Лист</text>
<text x="565.3" y="399.6">Листов 1</text>
<text x="12.5" y="413.5" transform="rotate(-90 12.5 413.5)">Инв. № подл.</text>
<text x="405.3" y="409.6">Н.контр.</text>
<text x="405.6" y="414.7">Утв.</text>
<text x="498" y="419.1">Копировал</text>
<text x="558.7" y="419.1">Формат A2</text>
</g>
</svg>
